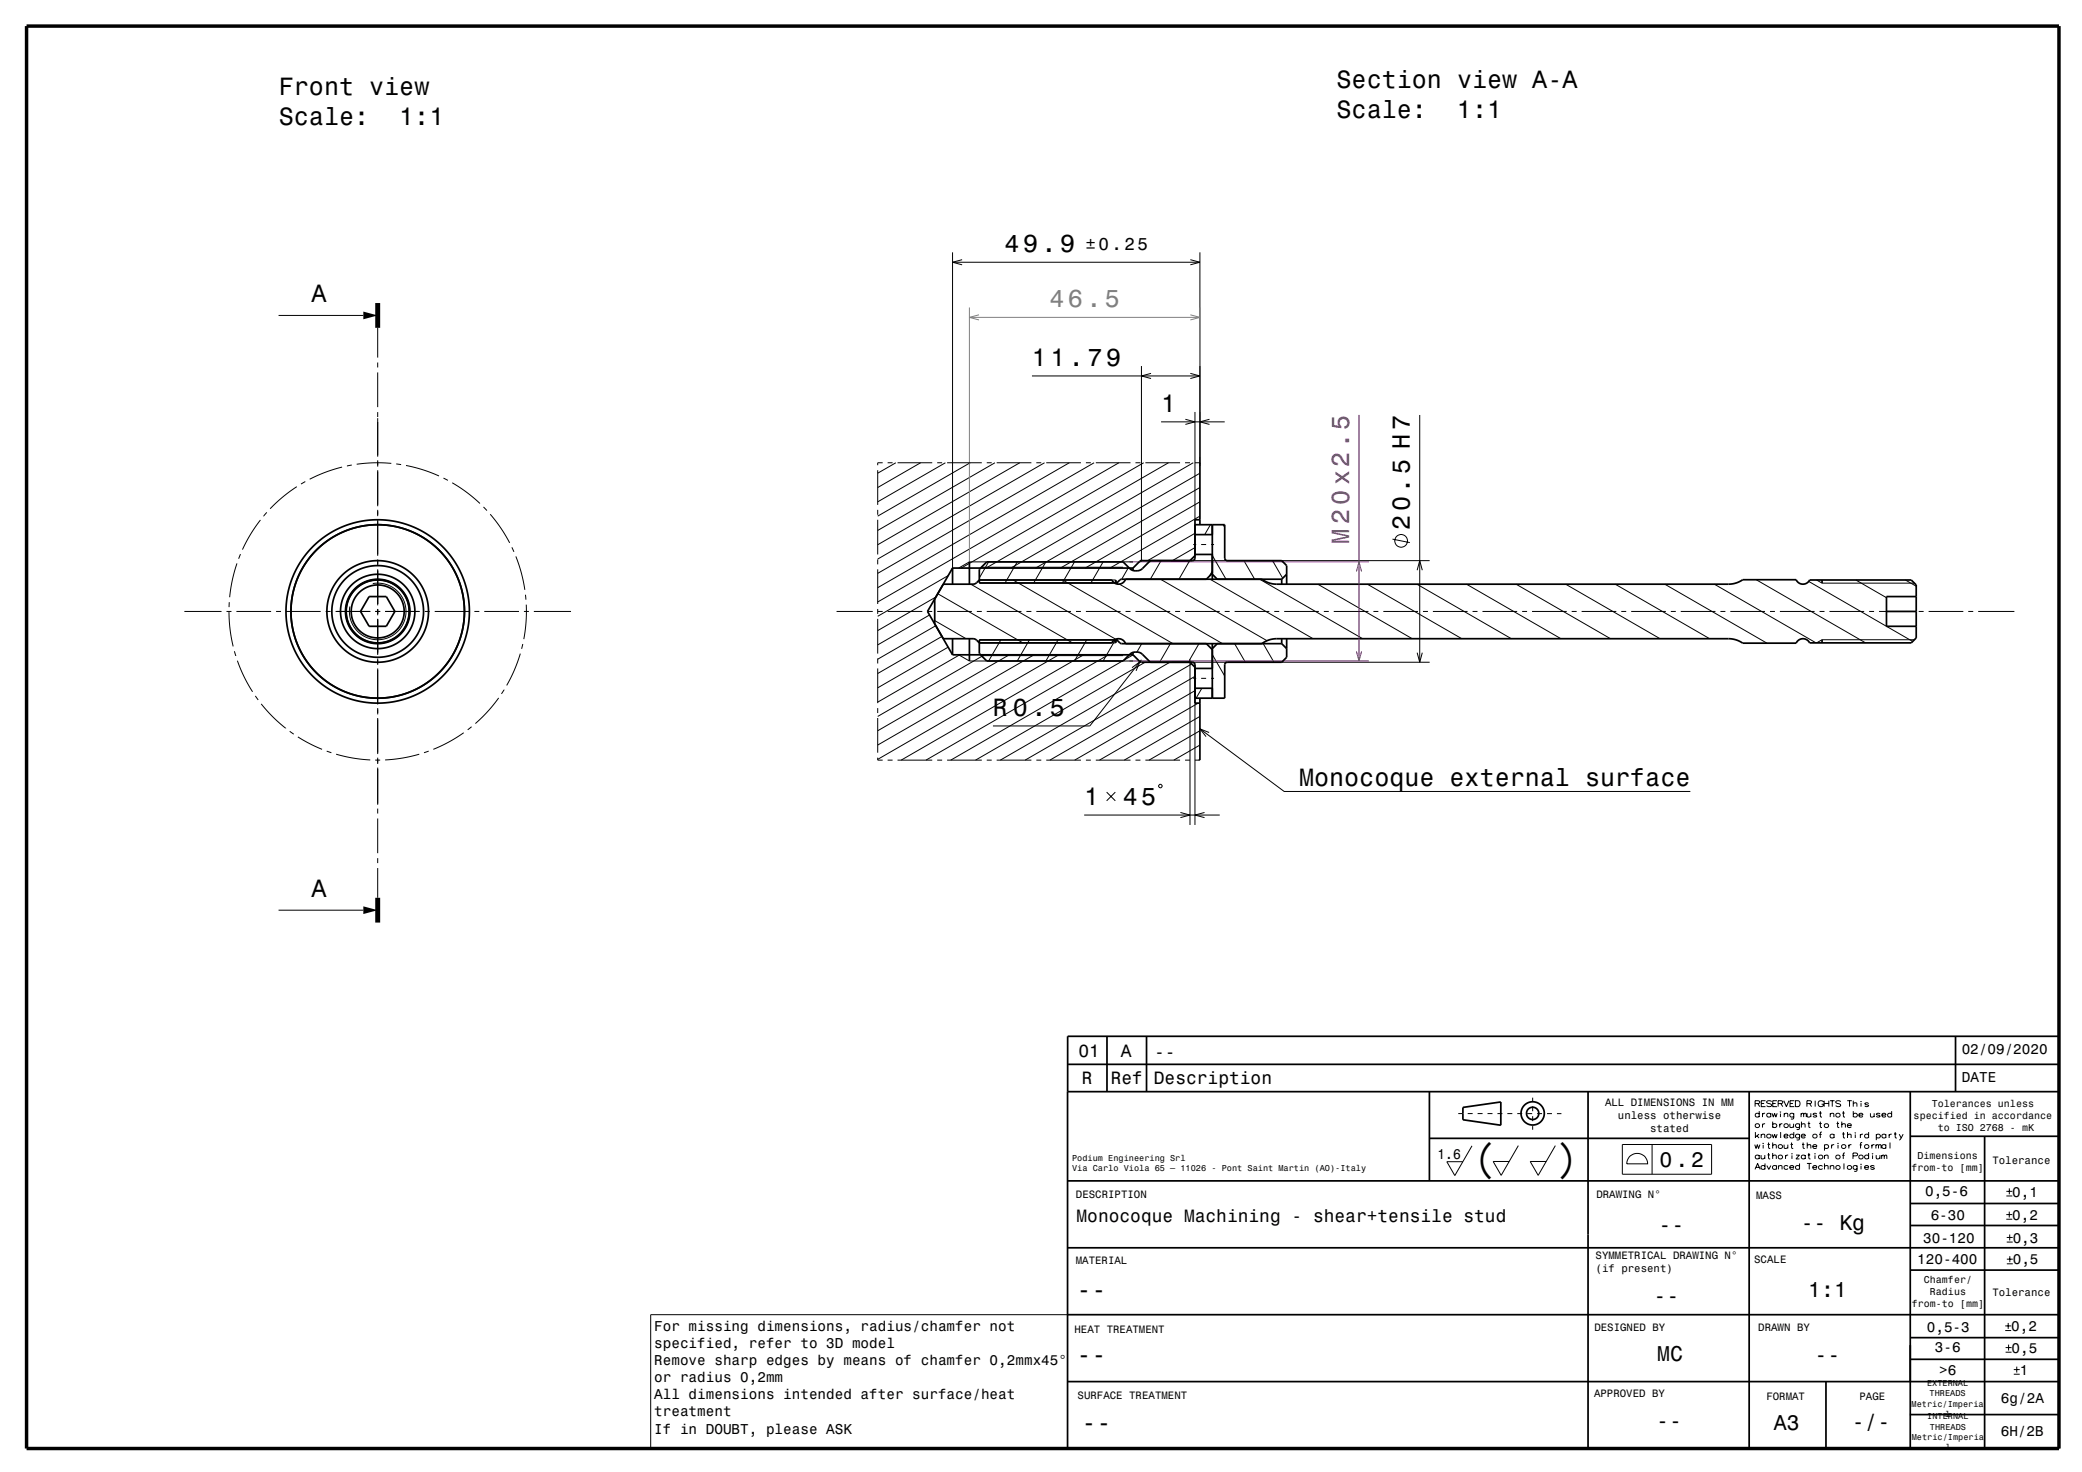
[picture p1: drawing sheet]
<svg xmlns="http://www.w3.org/2000/svg" width="420mm" height="297mm" viewBox="0 0 420 297" stroke-linecap="round" stroke-linejoin="round" font-family="sans-serif">
<g fill="none" stroke="#000" stroke-width=".2">
<path d="M192.2 50.9v64.4M192.2 52.9h49.9M194.1 52.4l-1.9 .5 1.9 .5M240.1 52.4l2 .5-2 .5M242.1 50.9v43.1M56.2 63.6h17.1M76.2 66.1v6M76.2 73.1v1M76.2 75.1v7M208.2 75.9h33.9M230.3 73.9v39.3M232.2 75.3l-1.9 .6 1.9 .5"/>
<path d="M240.1 75.3l2 .6-2 .5M59.9 98.2l-2.7 1.9-2.7 2.5M61.6 97.2l-.9 .5M69 94.2l-3.3 1.1-3.2 1.4M71 93.8l-1 .2M76.2 83.1v1M76.2 84.4v7.7M76.2 92.9v1.2M76.2 94.9v7.2M78.9 93.5l-3.5-.1-3.4 .3M79.9 93.6l1 .1M81.9 93.9l3.2 .8 3.5 1.3"/>
<path d="M89.5 96.5l.9 .4M91.2 97.4l3.1 2.1 2.5 2.1M177.1 94.9v7M178.1 93.4h-1v.5M179.1 93.4h1M180.7 93.4l-3.6 2.1M181.1 93.4h7M185.7 93.4l-8.6 5M189.1 93.4h1M190.7 93.4l-13.6 7.9M191.1 93.4h7M195.7 93.4l-18.6 10.7"/>
<path d="M199.1 93.4h1M200.7 93.4l-23.6 13.6M201.1 93.4h7M205.7 93.4l-28.6 16.5M209.1 93.4h1M210.7 93.4l-33.6 19.4M211.1 93.4h7M215.7 93.4l-38.6 22.3M219.1 93.4h1M220.7 93.4l-43.6 25.2M221.1 93.4h7M225.7 93.4l-48.6 28.1"/>
<path d="M229.1 93.4h1M230.7 93.4l-36.8 21.2M231.1 93.4h7M234.2 85.1h12.9M235.7 93.4l-36.8 21.2M239.1 93.4h1M239.1 84.6l2 .5-2 .5M240.7 93.4l-36.8 21.2M241.1 83.1v21.9M241.1 93.4h1M242.1 98.4l-28.2 16.2M242.1 95.5l-33.2 19.1"/>
<path d="M244 84.6l-1.9 .5 1.9 .5M286.4 83.7v49.9M47.8 113.7l-.9 3.3-.6 3.5M48.5 111.8l-.4 .9M52.5 104.9l-1.8 2.7-1.8 3.3M53.8 103.4l-.6 .7M75.2 117.7a5.7 5.7 0 0 1 6.7 5.3 5.7 5.7 0 0 1-6 6.1 5.7 5.7 0 0 1-5.3-6.7M76.2 102.9v1.2M76.2 104.9v7.2M76.2 112.9v1.2M76.2 114.9v7.2M97.5 102.3l.7 .7"/>
<path d="M98.9 103.8l2.3 2.9 1.6 2.8M103.3 110.4l.4 .9M104.1 112.3l1.1 3.3 .7 3.4M177.1 102.9v1M177.1 104.9v7M177.1 112.9v1M177.1 114.9v7M189.2 119.8l17.2 9.9M191.3 116.1l-14.2 8.2M195.8 117.9l20.6 11.8M197.6 117.7h27M197.6 117h27.5l.2 .6"/>
<path d="M198 114.5h28.6M199.4 113.4l-1.8 3.2M204.4 117l20.7 12M205.2 113.4l-2.4 4.2M211 113.4l-2.5 4.2M214.4 117l22.2 12.9M216.8 113.4l-2.5 4.2M222.5 113.4l-2.4 4.2M225.8 117.9l20.8 12M227.7 114.5l-1.4 2.4M228.6 113.4h-33l-2.2 1.2M234.1 116.9l21.5 12.4"/>
<path d="M234.2 113.1l-2.1 3.8M236.4 113.1h52M240 113.1l-2.2 3.8M240.7 109.9h.6M241.1 110.5l-4.6 2.6M241.1 107.6l-9.6 5.5M242.1 104.1l-18.2 10.5M242.1 101.3l-23.2 13.3M242.3 109.9h1M244.1 116.9l20.8 12M244.2 105.9l-1.2 2M244.3 109.9h.6"/>
<path d="M244.6 112.1l2.7 4.8M244.6 115.2l-.7 1.1M246.8 105.9l.3 .5M250.9 113.1l2.2 3.8M254.1 116.9l20.8 12M256.7 113.1l2.1 3.6M265.8 117.9l19.1 11M275.8 117.9l19.1 11M280.9 108.8l3.5 .7M285.8 117.9l19.1 11M285.9 115.1l.5-2 .5 2M295.8 117.9l19.1 11"/>
<path d="M305.8 117.9l19.1 11M315.8 117.9l19.1 11M325.8 117.9l19.1 11M335.8 117.9l20.6 11.9M345.8 117.9l20.6 11.8M354.3 117l22.1 12.7M364.9 117.3l21 12.1M366.5 117l1.1 .7h18.6M374.4 117l6.2 3.6M384.4 117l2.2 1.3M37.2 123.4h7.5M45.7 123.4h1"/>
<path d="M46.2 123.5l.2 3.5 .6 3.4M46.3 121.5l-.1 1M47.3 131.4l.3 1M47.7 123.4h7M47.9 133.3l1.3 3.2 1.8 3.1M55.7 123.4h1M57.7 123.4h7M65.7 123.4h1M67.7 123.4h7M75.7 123.4h1M76.2 122.9v1.2M76.2 124.9v7.2"/>
<path d="M76.2 132.9v1.2M76.2 134.9v7.2M77.7 123.4h7M85.7 123.4h1M87.7 123.4h7M95.7 123.4h1M97.7 123.4h7M101.7 139.2l-.5 .8M105 131.9l-1.2 3.3-1.6 3.1M105.5 129.9l-.3 1M105.7 123.4h1M106 120l.1 1"/>
<path d="M106.2 122l-.1 3.5-.4 3.5M107.7 123.4h7.5M168.8 123.4h7.3M177.1 122.9v1M177.1 124.9v7M177.1 132.9v1M177.1 134.9v7M177.1 123.4h1M179.1 123.4h7M187.1 123.4h1M187.5 124.1l-10.4 6M188.6 125.2l6.3 3.7"/>
<path d="M188.8 126.2l-11.7 6.8M188.8 120.5l-11.7 6.7M189.1 123.4h7M190 128.4l-12.9 7.5M191.3 130.6l-14.2 8.2M193.4 132.1l2.2 1.3h33M193.6 132.1l-16.5 9.6M197.1 123.4h1M197.6 129.1h27M198 132.3h28.6M198.6 132.1l-21.5 12.5M199.1 123.4h7"/>
<path d="M201.9 129.1l-2.5 4.3M203.6 132.1l-26.5 15.3M207.1 123.4h1M207.7 129.1l-2.5 4.3M208.6 132.1l-31.5 18.2M209.1 123.4h7M213.4 129.1l-2.4 4.3M213.6 132.1l-36.5 21.1M217.1 123.4h1M218.6 132.1l-36.8 21.3M219.1 123.4h7M219.2 129.1l-2.4 4.3"/>
<path d="M223.6 132.1l-36.8 21.3M225 129.1l-2.5 4.3M225.3 129.1l-.2 .6h-27.5M227.1 123.4h1M228.4 134.7l1.6-1.2-.8 1.9M228.6 132.1l-36.8 21.3M229.1 123.4h7M230.3 133.1l-10.4 13.4h-19.6M230.3 129.9l-1 1.7M231 133.6l-34.2 19.8M236 133.6l-34.2 19.8M236.1 129.9l-2.2 3.7"/>
<path d="M236.4 133.6h52M237.1 123.4h1M239.1 123.4h7M240.1 133.1v33.4M240.4 134l-33.6 19.4M240.7 136.9h.6M241.1 139.4l-24.3 14M241.1 136.5l-29.3 16.9M241.1 134.1v32.4M241.9 129.9l-2.2 3.7M242.3 136.9h1M242.5 138.9l-1.2 2"/>
<path d="M244.3 136.9h.6M244.6 132.1l2.5 4.3M247.1 123.4h1M249.1 129.9l2.1 3.7M249.1 123.4h7M254.8 129.9l2.2 3.7M257.1 123.4h1M259.1 123.4h7M267.1 123.4h1M269.1 123.4h7M277.1 123.4h1M279.1 123.4h7"/>
<path d="M285.9 131.7l.5 1.9 .5-1.9M287.1 123.4h1M289.1 123.4h7M297.1 123.4h1M299.1 123.4h7M307.1 123.4h1M309.1 123.4h7M317.1 123.4h1M319.1 123.4h7M327.1 123.4h1M329.1 123.4h7M337.1 123.4h1"/>
<path d="M339.1 123.4h7M347.1 123.4h1M349.1 123.4h7M357.1 123.4h1M359.1 123.4h7M367.1 123.4h1M369.1 123.4h7M377.1 123.4h1M379.1 123.4h7M386.2 129.1h-18.6l-1.1 .6M387.1 123.4h1M389.1 123.4h7"/>
<path d="M397.1 123.4h1M399.1 123.4h7.3M51.5 140.4l.6 .8M52.7 142l2.5 2.8 2.4 2.1M58.4 147.6l.9 .5M60.1 148.7l2.4 1.3 2.5 1.2M65.9 151.5l1 .4M67.8 152.2l3.4 .8 3.5 .3M75.7 153.4h1M76.2 142.9v1.2M76.2 144.9v7.2M76.2 152.9v1.2"/>
<path d="M76.2 154.9v7.5M84.6 152.2l-3.4 .8-3.5 .3M86.5 151.5l-1 .4M93.5 147.8l-2.9 1.9-3.2 1.5M95.1 146.6l-.8 .6M100.6 140.8l-2.2 2.7-2.5 2.5M177.1 152.9v.5h1M177.1 142.9v1M177.1 144.9v7M179.1 153.4h1M181.1 153.4h7M189.1 153.4h1"/>
<path d="M191.1 153.4h7M199.1 153.4h1M201.1 153.4h7M209.1 153.4h1M211.1 153.4h7M219.1 153.4h1M221.1 153.4h7M223.2 159.8l1.8 1.8M225 159.8l-1.8 1.8M229.1 153.4h1M231.1 153.4h7M233.7 158.5l.3-.2h.2l.2 .2v.2l-.2 .3h-.2l-.3-.3z"/>
<path d="M239.1 153.4h1M241.1 153.4h1M241.7 141.9l-19.9 11.5M242.1 147.1l17 12.6h81.9M242.1 153.2l-.3 .2M242.1 150.3l-5.3 3.1M242.1 147.4l-10.3 6M242.1 144.6l-15.3 8.8M243.9 147.8l-1.8-.7 1.2 1.5M76.2 163.1v1M76.2 165.1v7M76.2 173.1v1"/>
<path d="M76.2 175.1v6M218.7 164.5h27.4M238.1 163.9l2 .6-2 .5M243 163.9l-1.9 .6 1.9 .5M56.2 183.6h17.1M294.2 224.7h.9M296.1 224.7h1M296.9 231.2l-3.4 6-1.6-2.8h3.2M298.1 224.7h1M300.1 224.7h1M302.1 224.7h1M304.1 224.7h1"/>
<path d="M306.1 224.7h1M306.3 231.1l-3.5 6-1.6-2.8h3.2M308.1 224.7h1M309.2 221.5v.7M309.2 223.2v1M309.2 225.2v1M309.2 227.2v.7M310.1 224.7h1M312.1 224.7h1M313.8 231.1l-3.5 6-1.6-2.8h3.2M314.1 224.7h.9M327.3 230.9h18v6h-18z"/>
<path d="M328.9 233.2a2.12 2.12 0 0 1 2.2-.3 2.12 2.12 0 0 1 1.3 1.9h-4.2a2.15 2.15 0 0 1 .7-1.6zM333.3 230.9v6M354 230.9l.3 .8 .2-.8 .3 .8 .2-.8M354 235.9l.6-1.2 .5 1.2M354.1 222.7h.7l.2-.4-.3-.2h-.6v1.2M354.1 228.4v1.2M354.2 235.5h.7M354.4 229.2l.5 .4M354.6 222.7l.4 .6M354.9 228.8l-.8 .6M354.9 224.8a.44 .44 0 0 0-.7-.1 .44 .44 0 0 0 0 .6 .44 .44 0 0 0 .7-.1M354.9 233.2a.44 .44 0 0 0-.7-.1 .44 .44 0 0 0 0 .7 .44 .44 0 0 0 .7-.1"/>
<path d="M354.9 224.2v1.2M354.9 233.1v.7M355.3 233.1v.7h.4l.3-.2M355.3 229l.3-.2 .4 .1v.7M355.3 228.8v.8M355.3 222.6h.6M355.6 224.6v.8M355.6 226.7v.8M355.7 230.6h.1M355.7 231v.7M356 233.1v.7M356.1 235.3a.44 .44 0 0 0-.7-.1 .44 .44 0 0 0 0 .7 .44 .44 0 0 0 .7-.1"/>
<path d="M356.1 234.7v1.2M356.1 224.6l-.4 .1-.1 .2M356.1 226.7l-.4 .1-.1 .3M356.2 222.1h-.9v1.2h.9M356.4 235.2l.4 .7 .4-.7M356.6 230.9h.4M356.6 233h.4M356.8 230.5v1l.3 .2M356.8 232.6v1l.3 .2M357.2 224.8a.44 .44 0 0 0-.6-.1 .44 .44 0 0 0 0 .6 .44 .44 0 0 0 .6-.1M357.2 224.6v.8M357.4 222.3l-.4-.2a.43 .43 0 0 0-.6 .3l.8 .4 .2 .3-.2 .1-.4 .1-.4-.2"/>
<path d="M357.5 224.6l.2 .8 .3-.8 .2 .8 .3-.8M357.5 228.8l.2 .8 .3-.8 .2 .8 .3-.8M357.6 226.9a.44 .44 0 0 1 .7-.1 .44 .44 0 0 1 0 .7 .44 .44 0 0 1-.7-.2M357.6 231.1l.3-.2 .4 .1v.7M357.6 233.2l.3-.1h.4v.7M357.6 226.3v1.2M357.6 230.5v1.2M357.6 232.6v1.2M357.6 222.6h.6M358.4 235.3a.44 .44 0 0 0-.7-.1 .44 .44 0 0 0 0 .7 .44 .44 0 0 0 .7-.1M358.4 235.2v.7M358.5 222.1h-.9v1.2h.9"/>
<path d="M358.7 222.7h.7l.2-.4-.2-.2h-.7v1.2M358.8 235.4l.3-.2h.3l.1 .7M358.8 235.2v.7M359 226.7v.8M359.2 224.3h.1M359.2 224.7v.7M359.2 228.4v1.2M359.2 222.7l.4 .6M359.6 226.7l-.4 .1-.2 .3M359.8 222.1l.6 1.2 .5-1.2M359.9 229.2h.8a.42 .42 0 0 0-.5-.4 .42 .42 0 0 0-.3 .6 .42 .42 0 0 0 .6 .2l.2-.2M359.9 230.9l.1 .8h.3l.4-.2"/>
<path d="M359.9 224.8l.4-.2 .3 .1 .1 .7M359.9 224.6v.8M360.2 233.1v.7M360.7 230.9v.8M360.7 235.3a.44 .44 0 0 0-.7-.1 .44 .44 0 0 0 0 .7 .44 .44 0 0 0 .7-.1M360.7 233.1h-.3l-.2 .3M361 235.5l.2 .4h.4l.3-.1M361.1 226.7v.7l.4 .1 .3-.2M361.1 235.3l.5-.1 .3 .3h-.9zM361.1 222.6h.6M361.2 230.9h.5M361.4 230.5v1l.3 .2"/>
<path d="M361.5 232.7h.1M361.5 233.1v.7M361.8 226.7v.8M361.9 224.8a.44 .44 0 0 0-.7-.1 .44 .44 0 0 0 0 .6 .44 .44 0 0 0 .7-.1M361.9 224.6l-.1 1.1h-.5M361.9 229a.44 .44 0 0 0-.7-.1 .44 .44 0 0 0 0 .7 .44 .44 0 0 0 .7-.2M361.9 228.4v1.2M362 222.1h-.9v1.2h.9M362.2 222.1h.5a.64 .64 0 0 1 .4 .6 .64 .64 0 0 1-.4 .6h-.5zM362.3 233.1h.7l-.7 .7h.7M363 226.9a.44 .44 0 0 0-.6-.1 .44 .44 0 0 0 0 .7 .44 .44 0 0 0 .6-.2M363 226.7v1.1l-.6 .1"/>
<path d="M363 229a.44 .44 0 0 0-.6-.1 .44 .44 0 0 0 0 .7 .44 .44 0 0 0 .6-.2M363 228.8v1.1l-.6 .1M363 235.3a.44 .44 0 0 0-.6-.1 .44 .44 0 0 0 0 .7 .44 .44 0 0 0 .6-.1M363 234.7v1.2M363.3 224.8l.3-.2 .3 .2 .3-.2 .2 .8M363.3 224.6v.8M363.4 229.2h.8a.42 .42 0 0 0-.6-.4 .42 .42 0 0 0-.2 .6 .42 .42 0 0 0 .6 .2l.2-.2M363.4 226.9l.3-.2 .4 .1v.7M363.4 226.3v1.2M363.5 230.9h.5M363.7 230.5v1l.4 .2M363.9 224.8v.6"/>
<path d="M364.2 233.2a.44 .44 0 0 0-.7-.1 .44 .44 0 0 0 0 .7 .44 .44 0 0 0 .7-.1M364.2 233.1v.7M364.5 222.7h.7l.2-.4-.2-.2h-.7v1.2M364.5 234.7h.9M364.5 224.6l.1 .7 .4 .1 .3-.2M364.6 231.1l.3-.2 .3 .1 .1 .7M364.6 230.5v1.2M364.7 226.7h.5M364.7 233h.5M364.9 226.3v1l.3 .2M364.9 232.6v1l.3 .2M365 234.7v1.2"/>
<path d="M365.1 222.7l.3 .6M365.3 224.6v.8M365.7 231.3h.8a.42 .42 0 0 0-.5-.3 .42 .42 0 0 0-.3 .6 .42 .42 0 0 0 .6 .1l.2-.2M365.7 235.5l.2 .4h.3l.3-.1M365.7 235.3l.5-.1 .2 .1 .1 .2h-.8zM366.1 232.7h.1M366.1 233.1v.7M366.2 222.1v1.2M366.5 224.8l-.3-.2-.3 .1-.2 .1 .8 .5-.5 .1-.3-.2M367 224.6h.5M367 226.7h.5M367 228.9h.5"/>
<path d="M367.2 224.2v1l.4 .2M367.2 226.3v1l.4 .2M367.5 228.4l-.3 .2v1M367.7 235.3a.44 .44 0 0 0-.7-.1 .44 .44 0 0 0 0 .7 .44 .44 0 0 0 .7-.1M367.9 222.4a.59 .59 0 0 0-.9-.2 .59 .59 0 0 0 0 .9 .59 .59 0 0 0 .9-.1v-.2h-.4M368 222.6h.9M368 222.1v1.2M368.1 231.1a.45 .45 0 0 1 .6-.1 .45 .45 0 0 1 0 .7 .45 .45 0 0 1-.6-.2M368.1 233.2l.3-.1h.3l.1 .7M368.1 235.4l.3-.2h.3l.1 .7M368.1 230.9v1.2M368.1 233.1v.7"/>
<path d="M368.1 234.7v1.2M368.9 222.1v1.2M369.2 222.1h.9M369.2 224.8l.3-.2 .4 .1 .1 .7M369.2 235.4l.3-.2h.4l.1 .7M369.2 224.6v.8M369.2 235.2v.7M369.5 230.9v.8M369.6 222.1v1.2M370 229a.44 .44 0 0 0-.7-.1 .44 .44 0 0 0 0 .7 .44 .44 0 0 0 .7-.2M370 228.8v.8M370 230.9l-.3 .1-.2 .3"/>
<path d="M370.5 226.7h.5M370.7 226.3v1l.3 .2M370.8 230.6h.1M370.8 231v.7M371.3 222.3l-.4-.2a.43 .43 0 0 0-.6 .3l1 .5a.57 .57 0 0 1-1 .2M371.5 226.9l.4-.2 .3 .1 .1 .7M371.5 226.3v1.2M371.7 224.6h.4M371.7 228.8h.4M371.7 233.1h.4M371.9 224.2v1l.3 .2M371.9 228.4v1l.3 .2"/>
<path d="M372 234.7v1.2M372.2 232.6l-.4 .2v1M372.6 222.1h1M372.7 227.1h.8a.42 .42 0 0 0-.6-.4 .42 .42 0 0 0-.2 .6 .42 .42 0 0 0 .6 .2l.2-.2M372.7 229l.3-.2 .4 .1v.7M372.7 228.4v1.2M373 230.9v.8M373.1 222.1v1.2M373.5 230.9l-.3 .1-.2 .3M373.8 233.2h.7l.2-.4-.2-.2h-.7v1.2M373.9 222.7l.3-.2 .3 .1 .1 .7M373.9 224.8a.45 .45 0 0 1 .6-.1 .45 .45 0 0 1 0 .7 .45 .45 0 0 1-.6-.2"/>
<path d="M373.9 222.1v1.2M373.9 224.2v1.2M374.3 228.5h.1M374.3 228.9v.7M374.6 235.3a.44 .44 0 0 0-.6-.1 .44 .44 0 0 0 0 .7 .44 .44 0 0 0 .6-.1M374.6 235.2v1l-.5 .1M375 225h.8a.42 .42 0 0 0-.5-.4 .42 .42 0 0 0-.3 .6 .42 .42 0 0 0 .6 .2l.2-.2M375.2 231h.4M375.3 228.8v.8M375.4 222.2h.1M375.4 234.9h.1M375.4 222.6v.7"/>
<path d="M375.4 235.2v.7M375.7 230.5l-.4 .2v1M375.8 228.8l-.3 .1-.2 .3M376.1 235.5l.2 .4h.4l.3-.1M376.2 235.3l.5-.1 .3 .3h-.9zM377 222.7l-.3-.2h-.4l-.1 .2 .8 .4-.5 .2-.3-.2M377 229a.44 .44 0 0 0-.7-.1 .44 .44 0 0 0 0 .7 .44 .44 0 0 0 .7-.2M377 233.2a.44 .44 0 0 0-.7-.1 .44 .44 0 0 0 0 .7 .44 .44 0 0 0 .7-.1M377 228.4v1.2M377 232.6v1.2M377.3 224.6l.1 .7 .3 .1 .4-.2M377.6 230.9v.8"/>
<path d="M377.8 232.7h.1M377.8 233.1v.7M378.1 224.6v.8M378.1 235.3l-.3-.1-.5 .1 .8 .4-.1 .2h-.4l-.3-.1M378.1 230.9l-.3 .1-.2 .3M378.4 231.2l.3-.3 .3 .3 .3-.3 .2 .8M378.4 230.9v.8M378.5 233.1v.7h.4l.3-.2M378.5 229a.45 .45 0 0 1 .7-.1 .45 .45 0 0 1 0 .7 .45 .45 0 0 1-.7-.2M378.5 228.8v1.2M379 231.2v.5M379.2 233.1v.7"/>
<path d="M379.3 224.8l-.3-.2-.3 .1-.2 .1 .8 .5-.5 .1-.3-.2M379.6 233.3l.3-.2 .2 .2 .4-.2 .1 .7M379.6 233.1v.7M379.6 225h.8a.42 .42 0 0 0-.5-.4 .42 .42 0 0 0-.3 .6 .42 .42 0 0 0 .7 .2l.1-.2M380.1 233.3v.5M380.4 229a.44 .44 0 0 0-.6-.1 .44 .44 0 0 0 0 .7 .44 .44 0 0 0 .6-.2M380.4 231.1a.44 .44 0 0 0-.6-.1 .44 .44 0 0 0 0 .7 .44 .44 0 0 0 .6-.2M380.4 228.8v.8M380.4 230.9v.8M381.1 228.8v.8M381.3 230.5v1.2M381.6 224.8a.44 .44 0 0 0-.7-.1 .44 .44 0 0 0 0 .6 .44 .44 0 0 0 .7-.1"/>
<path d="M381.6 224.2v1.2M381.6 228.8l-.3 .1-.2 .3M382.1 228.8h.5M382.3 228.4v1l.3 .2M383.1 228.8l.4 .8M383.9 228.8l-.5 1-.3 .2M405.3 239.8v1.2M404.7 246h1.2M404.7 245.1h1.2M404.7 241.3h1.2M404.7 240.4h1.2M404.8 250.6h1.2"/>
<path d="M404.8 249.7h1.2M404.8 255h1.2M404.8 254.1h1.2M405.3 244.5v1.2M405.4 249.1v1.2M405.4 253.5v1.2M215.4 265.3h-84.1v27M404.5 268.5h1.2M404.5 267.5h1.2M404.6 272.8h1.2M404.6 271.9h1.2M405.1 266.9v1.2"/>
<path d="M405.2 271.3v1.2M406.2 277.3h1.2M406.2 276.3h1.2M406.8 275.7v1.2"/>
<circle cx="282.7" cy="109.1" r="1.28"/>
<circle cx="354.5" cy="227.1" r=".43"/>
<circle cx="356.8" cy="229.3" r=".43"/>
<circle cx="359.2" cy="231.4" r=".43"/>
<circle cx="359.2" cy="233.5" r=".43"/>
<circle cx="360.3" cy="227.1" r=".43"/>
<circle cx="366.1" cy="229.3" r=".43"/>
<circle cx="367.3" cy="233.5" r=".43"/>
<circle cx="368.4" cy="227.1" r=".43"/>
<circle cx="370.8" cy="225" r=".43"/>
<circle cx="370.8" cy="233.5" r=".43"/>
<circle cx="370.8" cy="235.6" r=".43"/>
<circle cx="371.9" cy="231.4" r=".43"/>
<circle cx="373.1" cy="235.6" r=".43"/>
<circle cx="375.4" cy="233.5" r=".43"/>
<circle cx="376.6" cy="231.4" r=".43"/>
</g>
<path d="M195.6 62v51.4M195.6 64h46.5M197.5 63.5l-1.9 .5 1.9 .6M240.1 63.5l2 .5-2 .6M242.1 62v30.2" fill="none" stroke="#808080" stroke-width=".2"/>
<path d="M274.2 83.7v49.7M227.8 113.4h48.4M273.6 115.3l.6-1.9 .5 1.9M227.8 133.4h48.4M273.6 131.4l.6 2 .5-2" fill="none" stroke="#800080" stroke-width=".2"/>
<g fill="none" stroke="#000" stroke-width=".35">
<path d="M242.1 93.4v12.5M192.2 114.6h36.4M192.2 114.6l-5.1 8.8 5.1 8.7M192.2 114.6v3.3M195.6 113.4v4.5M225.1 117v.8M225.3 117.6v.2M227.1 116.9a1.5 1.5 0 0 1-1.4 1 1.5 1.5 0 0 1-1.4-.9h-26.7l-.8 .7-.5 .2h-6l-1.7 3v5M228.6 114.6v.5M232.1 113.1l-1.7 1.6a2.01 2.01 0 0 1-2.5 0l-1.3-1.3h-27.5l-1.5 1.5v2.7h27.7M241.1 105.9h6v6.7l.2 .4 11.3 .1 1 1v3.8M241.1 112.1l-1 1"/>
<path d="M241.1 111.9h3.5M241.1 107.9h3.5M242.1 104.9h-1v7.7l-.3 .5h-10.5l-.4 .2-1.3 1.3M244.6 105.9v11M244.6 115.7l-1.2 1.2M244.6 115.9l1 1M254.6 116.9l1.3 .7 1.7 .3h91.1l1.5-.3 1.4-.6h10.7a1.5 1.5 0 0 0 1.4 .9 1.5 1.5 0 0 0 1.4-.9h20.5l1 1v10.7l-1 1h-20.5a1.5 1.5 0 0 0-1.4-.8 1.5 1.5 0 0 0-1.4 .9h-10.7l-1.4-.7-1.5-.2h-91.1l-1.5 .2-1.5 .8M258.6 116.9h-32.3l-.4 .1-.6 .6M258.6 116.9v1M259.6 115.9l-1 1M367.6 117v.7M74.5 120.4h3.4l1.8 3-1.8 3h-3.4l-1.8-3z"/>
<path d="M190.3 128.9h6a1.66 1.66 0 0 1 1.3 .8h26.7a1.5 1.5 0 0 1 1.4-.8 1.5 1.5 0 0 1 1.4 1M192.2 132.1h36.4M192.2 128.9v3.2M195.6 128.9v4.5M225.1 129v.7M225.3 129.1l.6 .6 .4 .2h32.3M225.3 129.1h-27.7v2.8l1.5 1.5h27.5l1.3-1.4a2 2 0 0 1 2.5 0l1.7 1.6M225.3 128.9v.2M228.6 132.1l1.3 1.4 .4 .1 10.5 .1 .3 .4v7.8h1M228.6 131.6v.5M240.1 133.6l1 1M241.1 138.9h3.5"/>
<path d="M241.1 134.9h3.5M243.4 129.9l1.2 1.2M244.6 129.9v11M245.6 129.9l-1 1M258.6 129.9l1 1M258.6 128.9v1M259.6 128.9v3.7l-1 1-11.3 .1-.2 .4v6.8h-6M367.6 129.1v.6M380.6 123.4h6M386.6 120.4h-6v6h6M242.1 140.9v12.5M215.5 214.7h200.1"/>
<path d="M223.3 209.1v11.2M231.3 209.1v11.1M394.5 209.1v11.2M415.4 206.8v85.5h-200v-72h200M415.4 209.1h-200v11.2M215.4 238.3h200M288.4 220.3v18M288.4 229.7h64.5M295.1 223.4l7.7-1.1v4.7l-7.7-1.1zM320.4 220.3v72M352.9 220.3v72M385.4 220.3v72"/>
<path d="M385.4 229.3h30M400.4 229.3v63M215.4 251.8h200M385.4 247.3h30M385.4 256.3h30M385.4 242.8h30M215.4 265.3h200M215.4 278.8h200M368.4 278.8v13.5M385.4 274.3h30M385.4 269.9h30M385.3 285.4h30"/>
<circle cx="76.2" cy="123.4" r="6.4"/>
<circle cx="76.2" cy="123.4" r="17.5"/>
<circle cx="76.2" cy="123.4" r="18.5"/>
<circle cx="76.2" cy="123.4" r="9.2"/>
<circle cx="76.2" cy="123.4" r="6.3"/>
<circle cx="76.2" cy="123.4" r="10.3"/>
<circle cx="76.2" cy="123.4" r="5.3"/>
<circle cx="76.2" cy="123.4" r="6.5"/>
<circle cx="76.2" cy="123.4" r="7.5"/>
<circle cx="309.2" cy="224.6" r="1.25"/>
<circle cx="309.2" cy="224.6" r="2.35"/>
</g>
<path d="M5.4 5.3h410v287h-410z" fill="none" stroke="#000" stroke-width=".7" stroke-linecap="butt"/>
<path d="M76.2 61.1v5M76.2 181.1v5" fill="none" stroke="#000" stroke-width="1" stroke-linecap="butt"/>
<g fill="#000">
<path d="M73.3 62.9l2.9 .7-2.9 .8z" fill-rule="evenodd"/>
<path d="M230.1 112.9h.4v.4h-.4z" fill-rule="evenodd"/>
<path d="M73.3 182.9l2.9 .7-2.9 .8z" fill-rule="evenodd"/>
</g>
<g font-size="8.9">
<text x="298.4" y="237.2">(</text>
<text x="314.6" y="237.2">)</text>
</g>
<g font-size="5">
<text x="269.6" y="17.7">Section view A-A</text>
<text x="56.3" y="19.2">Front view</text>
<text x="269.6" y="23.7">Scale:</text>
<text x="293.9" y="23.7">1:1</text>
<text x="56.3" y="25.2">Scale:</text>
<text x="80.5" y="25.2">1:1</text>
<text x="202.6" y="50.9">49.9</text>
<text x="62.9" y="61">A</text>
<text x="208.2" y="73.9">11.79</text>
<text x="234.2" y="83.1">1</text>
<text x="284.4" y="106.8" transform="rotate(-90 284.4 106.8)">20.5 H7</text>
<text x="200.3" y="144.5">R 0.5</text>
<text x="262.1" y="158.5">Monocoque external surface</text>
<text x="218.7" y="162.5">1</text>
<text x="226.5" y="162.5">45</text>
<text x="62.9" y="181">A</text>
<text x="217.2" y="261.9">--</text>
<text x="217.2" y="275.1">--</text>
<text x="218.2" y="288.8">--</text>
</g>
<text font-size="5" fill="#808080" x="211.7" y="62">46.5</text>
<text font-size="5" fill="#800080" x="272.2" y="109.8" transform="rotate(-90 272.2 109.8)">M 20 x2.5</text>
<g font-size="4.3">
<text x="334.8" y="235.4">0.2</text>
<text x="334.6" y="248.6">--</text>
<text x="363.3" y="248.2">-- Kg</text>
<text x="333.6" y="262.9">--</text>
<text x="364.8" y="261.6">1:1</text>
<text x="334.3" y="274.7">MC</text>
<text x="366" y="274.8">--</text>
<text x="334.1" y="288.1">--</text>
<text x="357.9" y="288.6">A3</text>
<text x="373.5" y="288.2">-/-</text>
</g>
<g font-size="3.6">
<text x="217.6" y="213.3">01</text>
<text x="226.1" y="213.3">A</text>
<text x="232.8" y="213.5">--</text>
<text x="218.2" y="218.7">R</text>
<text x="224.1" y="218.7">Ref</text>
<text x="232.8" y="218.7">Description</text>
<text x="217.2" y="246.5">Monocoque Machining - shear+tensile stud</text>
</g>
<text font-size="3.5" x="219" y="50.4">±0.25</text>
<g font-size="2.9">
<text x="395.7" y="212.8">02/09/2020</text>
<text x="395.8" y="218.2">DATE</text>
<text x="290" y="233.8">1.6</text>
<text x="388.3" y="241.3">0,5-6</text>
<text x="405.9" y="241.4">0,1</text>
<text x="388" y="250.7">30-120</text>
<text x="389.5" y="246.1">6-30</text>
<text x="405.9" y="246.1">0,2</text>
<text x="406" y="250.7">0,3</text>
<text x="386.8" y="255">120-400</text>
<text x="406" y="255.1">0,5</text>
<text x="132" y="268.5">For missing dimensions, radius/chamfer not</text>
<text x="388.7" y="268.8">0,5-3</text>
<text x="405.7" y="268.6">0,2</text>
<text x="132" y="272">specified, refer to 3D model</text>
<text x="132" y="275.4">Remove sharp edges by means of chamfer 0,2mmx45°</text>
<text x="390.3" y="272.9">3-6</text>
<text x="405.8" y="273">0,5</text>
<text x="132" y="278.9">or radius 0,2mm</text>
<text x="391.2" y="277.5">&gt;6</text>
<text x="407.4" y="277.4">1</text>
<text x="132" y="282.3">All dimensions intended after surface/heat</text>
<text x="132" y="285.8">treatment</text>
<text x="403.7" y="283">6g/2A</text>
<text x="132" y="289.2">If in DOUBT, please ASK</text>
<text x="403.6" y="289.8">6H/2B</text>
</g>
<g font-size="2.2">
<text x="323.8" y="223.2">ALL DIMENSIONS IN MM</text>
<text x="326.4" y="225.8">unless otherwise</text>
<text x="332.9" y="228.4">stated</text>
<text x="401.9" y="234.9">Tolerance</text>
<text x="217" y="241.8">DESCRIPTION</text>
<text x="322" y="241.7">DRAWING N°</text>
<text x="354.3" y="242">MASS</text>
<text x="217" y="255">MATERIAL</text>
<text x="321.9" y="254">SYMMETRICAL DRAWING N°</text>
<text x="321.9" y="256.6">(if present)</text>
<text x="353.9" y="254.8">SCALE</text>
<text x="401.9" y="261.5">Tolerance</text>
<text x="216.7" y="269">HEAT TREATMENT</text>
<text x="321.6" y="268.5">DESIGNED BY</text>
<text x="354.7" y="268.5">DRAWN BY</text>
<text x="321.6" y="281.8">APPROVED BY</text>
<text x="217.4" y="282.2">SURFACE TREATMENT</text>
<text x="356.3" y="282.6">FORMAT</text>
<text x="375.1" y="282.5">PAGE</text>
</g>
<g font-size="2">
<text x="386" y="225.8">specified in accordance</text>
<text x="389.7" y="223.4">Tolerances unless</text>
<text x="386.8" y="233.8">Dimensions</text>
<text x="390.9" y="228.2">to ISO 2768 - mK</text>
<text x="385.6" y="236.2">from-to [mm]</text>
<text x="385.7" y="263.8">from-to [mm]</text>
<text x="388.1" y="258.9">Chamfer/</text>
<text x="389.3" y="261.3">Radius</text>
</g>
<g font-size="1.7">
<text x="216.3" y="234.2">Podium Engineering Srl</text>
<text x="216.3" y="236.3">Via Carlo Viola 65 – 11026 - Pont Saint Martin (AO)-Italy</text>
<text x="388.7" y="279.7">EXTERNAL</text>
<text x="389.3" y="281.7">THREADS</text>
<text x="385.6" y="283.8">Metric/Imperia</text>
<text x="388.8" y="286.4">INTERNAL</text>
<text x="392.4" y="285.9">l</text>
<text x="385.7" y="290.5">Metric/Imperia</text>
<text x="389.3" y="288.5">THREADS</text>
<text x="392.4" y="292.6">l</text>
</g>
</svg>
